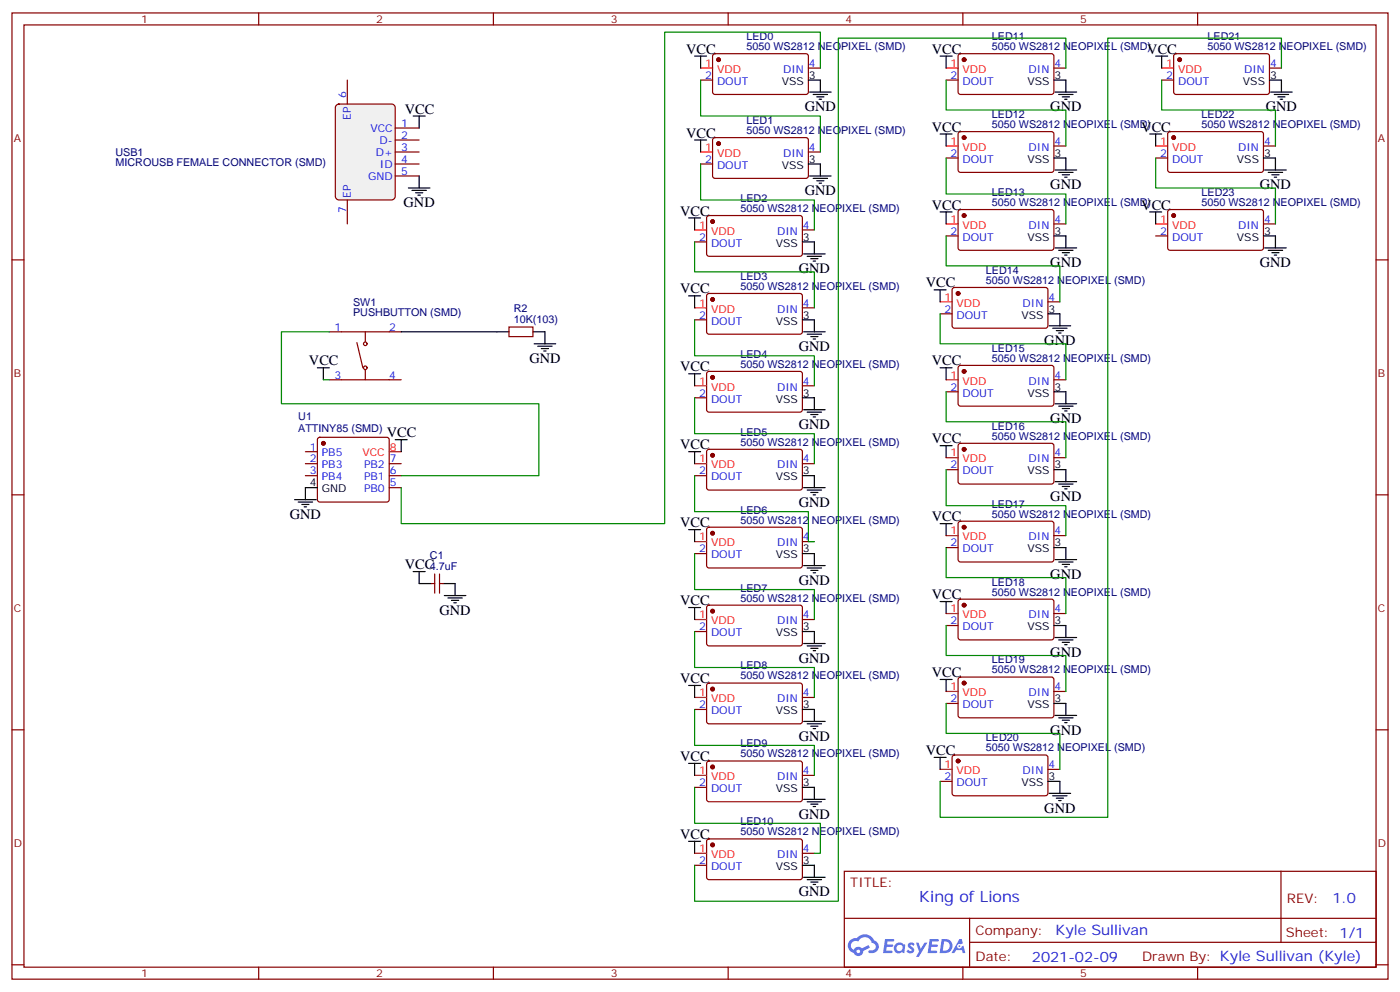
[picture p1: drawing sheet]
<svg xmlns="http://www.w3.org/2000/svg" width="412mm" height="292mm" viewBox="0 0 412 292" stroke-linecap="round" stroke-linejoin="round" font-family="sans-serif">
<g fill="none" stroke="#870000" stroke-width=".35">
<path d="M3.5 3.8h405.4v284.3h-405.4zM7.1 7.3h398.2v277.3h-398.2zM76.2 3.8v3.5M145.3 3.8v3.5M214.5 3.8v3.5M283.6 3.8v3.5M352.8 3.8v3.5M3.5 76.5h3.6M405.3 76.5h3.6M3.5 145.6h3.6M405.3 145.6h3.6M3.5 214.8h3.6"/>
<path d="M405.3 214.8h3.6M248.7 256.4h156.6v28.2h-156.6zM377.3 256.4v20.9M248.7 270.2h156.5M285.6 277.3h119.6M285.6 270.2v14.2M3.5 283.9h3.6M76.2 284.6v3.5M145.3 284.6v3.5M214.5 284.6v3.5M283.6 284.6v3.5M352.8 284.6v3.5"/>
<path d="M405.3 283.9h3.6"/>
</g>
<g fill="#5487ff">
<path d="M267.7 277.6a1.22 1.22 0 0 1 1.7 .2l-.4 .6a.47 .47 0 0 0-.3-.4 .47 .47 0 0 0-.5 .2l.1 .2a1.14 1.14 0 0 1 .8 1.8 1.14 1.14 0 0 1-1.9 0l-.2-.2 .5-.6 .7 .5a.29 .29 0 0 0 .3-.3 .29 .29 0 0 0-.2-.3 1.04 1.04 0 0 1-.6-1.7z"/>
<path d="M260.7 276.3h2.4l.3 .2-.2 .5-1.8 .1-.1 .8h1.5l.3 .4-.3 .4h-1.6l-.2 1.1h1.7l.2 .3-.2 .3-2.6 .1z"/>
<path d="M273.8 276.3h2.4l.3 .2-.1 .5-1.8 .1-.2 .8h1.6l.3 .4-.4 .4h-1.6l-.1 1.1h1.7l.2 .3-.2 .3-2.6 .1z"/>
<path d="M282.6 276.3h.7l.3 1.3-.6 .3a.69 .69 0 0 0-1 .3 .69 .69 0 0 0 .4 .9 .69 .69 0 0 0 .9-.6l.5-.2 .6 2.2h-.8l-.2-.9h-1.8l-.5 .9h-.8z"/>
<path d="M269.8 277.4h.8l.6 1.8 1.1-1.8h.9l-2.6 4.2h-.8l.9-1.5z"/>
<path d="M277.4 276.3l-.6 4.2h1.3a2.11 2.11 0 0 0 2.5-2.1 2.11 2.11 0 0 0-2.5-2.1zM278.1 277.1a1.39 1.39 0 0 1 1.7 1.4 1.39 1.39 0 0 1-1.8 1.3h-.3z"/>
<path d="M263.7 277.9a1.54 1.54 0 0 0-.1 2.2 1.54 1.54 0 0 0 2.2 .1l.6 .3 .3-2.3-.2-.3h-.4a1.49 1.49 0 0 0-2.4 0zM264 278.9a.94 .94 0 0 1 1.8 0 .94 .94 0 0 1-1.8 0z"/>
<path d="M250.4 276.7a2.18 2.18 0 0 0 1.1 3.7 1.44 1.44 0 0 0 1.6 .9 1.44 1.44 0 0 0 1.2-1.4l2-1.1-.5-.7-1.9 1a1.47 1.47 0 0 0-2.4 .4 1.39 1.39 0 0 1-.7-1.9 1.39 1.39 0 0 1 2-.5 2.12 2.12 0 0 1 2.2-1.3 2.12 2.12 0 0 1 1.9 1.7 1.14 1.14 0 0 1 1.1 1.4 1.14 1.14 0 0 1-1.7 .7 .43 .43 0 0 0-.5 .4 .43 .43 0 0 0 .4 .5 1.98 1.98 0 0 0 2.5-1.2 1.98 1.98 0 0 0-1.2-2.6 3.1 3.1 0 0 0-5.3-.6l-.9 .1zM252.3 280a.55 .55 0 0 1 1.1 0 .55 .55 0 0 1-1.1 0z"/>
<circle cx="282.6" cy="278.4" r=".26"/>
</g>
<g fill="#870000" stroke="#870000" stroke-width=".35">
<circle cx="95.2" cy="130.5" r=".53"/>
<circle cx="211.7" cy="17.6" r=".53"/>
</g>
<g fill="none" stroke="#870000" stroke-width=".35">
<path d="M210.1 16l.5-.2 27.1 .1 .4 .6v10.9l-.7 .4-27.1-.1-.4-.6v-10.6zM206.4 23.6h3.5M238.1 20h3.6M97 97.6h21.2M107.6 97.6v2.9M97 111.8h21.2M105.1 100.8l1.8 7.4M107.6 108.9v2.9M90 132.9h3.5M90 136.5h3.5M90 140h3.5M93.7 128.9l.5-.2h19.7l.5 .2 .3 .5v17.6l-.3 .5-.5 .2h-19.7l-.5-.2-.2-.5v-17.6z"/>
<path d="M114.7 136.5h3.5M114.7 140h3.5M114.7 143.5h3.5"/>
<circle cx="107.6" cy="108.2" r=".53"/>
<circle cx="107.6" cy="101.2" r=".53"/>
</g>
<path d="M238.1 23.6h3.6M90 143.5h3.5" fill="none" stroke="#000" stroke-width=".35"/>
<path d="M206.4 20h3.5M114.7 132.9h3.5" fill="none" stroke="#f00" stroke-width=".35"/>
<path d="M99 31.1l.8-.5h15.6l.8 .5 .2 .6v26.1l-.5 .8-.5 .2h-15.6l-.8-.4-.2-.6v-26.1z" fill="#f0f0f0" stroke="#870000" stroke-width=".35"/>
<g fill="none" stroke="#870000" stroke-width=".35">
<path d="M282.5 16l.4-.2 27.1 .1 .4 .6v10.9l-.7 .4-27-.1-.5-.6v-10.6zM346 16l.4-.2 27.1 .1 .4 .6v10.9l-.7 .4-27-.1-.5-.6v-10.6zM102.3 23.6v7M116.4 37.7h7.1M278.7 23.6h3.5M282.5 38.9l.4-.2 27.1 .1 .4 .6v10.9l-.7 .4h-27l-.5-.7v-10.6zM310.4 20h3.6M342.2 23.6h3.5M344.2 38.9l.5-.2 27 .1 .5 .6-.1 10.9-.6 .4h-27.1l-.4-.7v-10.6zM373.9 20h3.6M102.3 58.8v7.1M116.4 51.8h7.1"/>
<path d="M116.4 48.3h7.1M116.4 44.7h7.1M116.4 41.2h7.1M206.4 48.3h3.5M210.1 40.7l.5-.2 27.1 .1 .4 .6v10.9l-.7 .4-27.1-.1-.4-.6v-10.6zM238.1 44.7h3.6M278.7 46.5h3.5M310.4 43h3.6M340.4 46.5h3.6M372.2 43h3.5M204.6 71.2h3.5M208.4 63.6l.4-.2 27.1 .1 .5 .6-.1 10.9-.6 .4h-27.1l-.5-.7v-10.6z"/>
<path d="M236.4 67.7h3.5M278.7 69.4h3.5M282.5 61.9l.4-.2h27.1l.4 .7v10.8l-.7 .5-27-.1-.5-.6v-10.6zM310.4 65.9h3.6M340.4 69.4h3.6M344.2 61.9l.5-.2h27l.5 .7-.1 10.8-.6 .5-27.1-.1-.4-.6v-10.6zM372.2 65.9h3.5M149.9 96.2h7.1v2.9h-7.1zM204.6 94.1h3.5M208.4 86.6l.4-.2h27.1l.5 .7-.1 10.8-.6 .5-27.1-.1-.5-.7v-10.5zM236.4 90.6h3.5M276.9 92.4h3.6"/>
<path d="M280.7 84.8l.5-.2 27 .1 .5 .6-.1 10.9-.6 .4-27.1-.1-.4-.6v-10.6zM308.7 88.8h3.5M204.6 117.1h3.5M208.4 109.5l.4-.2h27.1l.5 .7-.1 10.9-.6 .4-27.1-.1-.5-.6v-10.6zM236.4 113.5h3.5M278.7 115.3h3.5M282.5 107.7l.4-.2 27.1 .1 .4 .6v10.9l-.7 .4h-27l-.5-.7v-10.6zM310.4 111.8h3.6M204.6 140h3.5M208.4 132.4l.4-.2 27.1 .1 .5 .6-.1 10.9-.6 .4-27.1-.1-.5-.6v-10.6zM236.4 136.5h3.5M278.7 138.2h3.5"/>
<path d="M282.5 130.7l.4-.2h27.1l.4 .7v10.8l-.7 .5-27-.1-.5-.7v-10.5zM310.4 134.7h3.6M208.4 155.4l.4-.2h27.1l.5 .7-.1 10.8-.6 .4h-27.1l-.5-.7v-10.5zM236.4 159.4h3.5M282.5 153.6l.4-.2h27.1l.4 .7v10.9l-.7 .4-27-.1-.5-.6v-10.6zM310.4 157.6h3.6M127 171.7h1.1M128.1 168.9v5.7M129.5 168.9v5.7M129.5 171.7h1M204.6 162.9h3.5M208.4 178.3l.4-.2h27.1l.5 .7-.1 10.8-.6 .5-27.1-.1-.5-.6v-10.6z"/>
<path d="M278.7 161.1h3.5M282.5 176.5l.4-.2 27.1 .1 .4 .6v10.9l-.7 .4-27-.1-.5-.6v-10.6zM204.6 185.8h3.5M236.4 182.3h3.5M278.7 184.1h3.5M282.5 199.5l.4-.3 27.1 .1 .4 .7v10.8l-.7 .4h-27l-.5-.7v-10.5zM310.4 180.6h3.6M204.6 208.8h3.5M208.4 201.2l.4-.2 27.1 .1 .5 .6-.1 10.9-.6 .4-27.1-.1-.5-.6v-10.6zM236.4 205.2h3.5M278.7 207h3.5M310.4 203.5h3.6"/>
<path d="M204.6 231.7h3.5M208.4 224.1l.4-.2 27.1 .1 .5 .6-.1 10.9-.6 .4h-27.1l-.5-.7v-10.6zM236.4 228.2h3.5M276.9 229.9h3.6M280.7 222.4l.5-.2h27l.5 .7-.1 10.8-.6 .5-27.1-.1-.4-.6v-10.6zM308.7 226.4h3.5M204.6 254.6h3.5M208.4 247.1l.4-.2h27.1l.5 .7-.1 10.8-.6 .5-27.1-.1-.5-.6v-10.6zM236.4 251.1h3.5"/>
</g>
<g fill="none" stroke="#000" stroke-width=".35">
<path d="M204.6 16.5h3.5M206.4 16.5v3.5M276.9 16.5h3.6M278.7 16.5v3.5M340.4 16.5h3.6M342.2 16.5v3.5M121.7 34.1h3.5M123.5 34.1v3.6M238.5 27.1h6.3M239.5 27.8h4.3M240.6 28.5h2.1M241.3 29.2h.7"/>
<path d="M241.7 23.6v3.5M276.9 39.4h3.6M278.7 39.4v3.6M310.4 23.6h3.6v3.5M310.8 27.1h6.3M311.9 27.8h4.2M312.9 28.5h2.1M313.6 29.2h.7M338.7 39.4h3.5M340.4 39.4v3.6M373.9 23.6h3.6v3.5M374.3 27.1h6.3"/>
<path d="M375.4 27.8h4.2M376.4 28.5h2.1M377.1 29.2h.7M120.3 55.3h6.3M121.4 56h4.2M122.4 56.7h2.1M123.1 57.4h.7M123.5 51.8v3.5M204.6 41.2h3.5M206.4 41.2v3.5M238.1 48.3h3.6v3.5M238.5 51.8h6.3"/>
<path d="M239.5 52.5h4.3M240.6 53.2h2.1M241.3 53.9h.7M310.4 46.5h3.6v3.5M310.8 50h6.3M311.9 50.7h4.2M312.9 51.4h2.1M313.6 52.1h.7M372.2 46.5h3.5v3.5M372.5 50h6.4M373.6 50.7h4.2M374.6 51.4h2.2"/>
<path d="M375.4 52.1h.7M202.8 64.1h3.6M204.6 64.1v3.6M236.4 71.2h3.5v3.5M236.7 74.7h6.4M237.8 75.4h4.2M238.8 76.1h2.1M239.5 76.8h.7M276.9 62.4h3.6M278.7 62.4v3.5M310.4 69.4h3.6v3.6M310.8 73h6.3"/>
<path d="M311.9 73.7h4.2M312.9 74.4h2.1M313.6 75.1h.7M338.7 62.4h3.5M340.4 62.4v3.5M372.2 69.4h3.5v3.6M372.5 73h6.4M373.6 73.7h4.2M374.6 74.4h2.2M375.4 75.1h.7M118.2 97.6h31.7M157 97.6h3.5v3.6"/>
<path d="M202.8 87.1h3.6M204.6 87.1v3.5M236.4 94.1h3.5v3.5M236.7 97.6h6.4M237.8 98.4h4.2M238.8 99.1h2.1M239.5 99.8h.7M275.2 85.3h3.5M276.9 85.3v3.5M308.7 92.4h3.5v3.5M309 95.9h6.4M310.1 96.6h4.2"/>
<path d="M311.1 97.3h2.2M311.9 98h.7M93.5 108.2h3.5M95.2 108.2v3.6M157.3 101.2h6.4M158.4 101.9h4.2M159.5 102.6h2.1M160.2 103.3h.7M202.8 110h3.6M204.6 110v3.5M236.4 117.1h3.5v3.5M276.9 108.2h3.6"/>
<path d="M278.7 108.2v3.6M310.4 115.3h3.6v3.5M310.8 118.8h6.3M311.9 119.5h4.2M116.4 129.4h3.5M118.2 129.4v3.5M202.8 132.9h3.6M204.6 132.9v3.6M236.4 140h3.5v3.5M236.7 120.6h6.4M237.8 121.3h4.2M238.8 122h2.1"/>
<path d="M239.5 122.7h.7M276.9 131.2h3.6M278.7 131.2v3.5M310.4 138.2h3.6v3.5M312.9 120.2h2.1M313.6 120.9h.7M86.8 147h6.3M87.8 147.7h4.3M88.9 148.4h2.1M89.6 149.2h.7M90 143.5v3.5M202.8 155.9h3.6"/>
<path d="M204.6 155.9v3.5M236.7 143.5h6.4M237.8 144.2h4.2M238.8 144.9h2.1M239.5 145.6h.7M276.9 154.1h3.6M278.7 154.1v3.5M310.8 141.7h6.3M311.9 142.5h4.2M312.9 143.2h2.1M313.6 143.9h.7M121.7 168.2h3.5"/>
<path d="M123.5 168.2v3.5h3.5M130.5 171.7h3.6v3.6M130.9 175.3h6.3M131.9 176h4.3M133 176.7h2.1M133.7 177.4h.7M202.8 178.8h3.6M204.6 178.8v3.5M236.4 162.9h3.5v3.5M236.7 166.4h6.4M237.8 167.1h4.2M238.8 167.9h2.1"/>
<path d="M239.5 168.6h.7M276.9 177h3.6M278.7 177v3.6M310.4 161.1h3.6v3.6M310.8 164.7h6.3M311.9 165.4h4.2M312.9 166.1h2.1M313.6 166.8h.7M236.4 185.8h3.5v3.6M236.7 189.4h6.4M237.8 190.1h4.2M238.8 190.8h2.1"/>
<path d="M239.5 191.5h.7M276.9 200h3.6M278.7 200v3.5M310.4 184.1h3.6v3.5M310.8 187.6h6.3M311.9 188.3h4.2M312.9 189h2.1M313.6 189.7h.7M202.8 201.7h3.6M204.6 201.7v3.5M236.4 208.8h3.5v3.5M236.7 212.3h6.4"/>
<path d="M237.8 213h4.2M238.8 213.7h2.1M239.5 214.4h.7M310.4 207h3.6v3.5M310.8 210.5h6.3M311.9 211.2h4.2M312.9 211.9h2.1M313.6 212.7h.7M202.8 224.6h3.6M204.6 224.6v3.6M236.4 231.7h3.5v3.5M236.7 235.2h6.4"/>
<path d="M237.8 235.9h4.2M238.8 236.6h2.1M239.5 237.3h.7M275.2 222.9h3.5M276.9 222.9v3.5M308.7 229.9h3.5v3.6M309 233.5h6.4M310.1 234.2h4.2M311.1 234.9h2.2M311.9 235.6h.7M202.8 247.6h3.6M204.6 247.6v3.5"/>
<path d="M236.4 254.6h3.5v3.6M236.7 258.2h6.4M237.8 258.9h4.2M238.8 259.6h2.1M239.5 260.3h.7"/>
</g>
<g fill="none" stroke="#008700" stroke-width=".35">
<path d="M206.4 23.6v10.5h35.3v10.6M241.7 20v-10.5h-45.9v144.6h-77.6v-10.6M278.7 23.6v8.8h35.3v10.6M314 20v-8.8h-67.1v254h-42.3v-10.6M342.2 23.6v8.8h33.5v10.6M377.5 20v-8.8h-51.2v229.3h-49.4v-10.6M206.4 48.3v10.5h33.5v8.9M278.7 46.5v10.6h35.3v8.8M340.4 46.5v8.8h35.3v10.6M204.6 71.2v8.8h35.3v10.6M278.7 69.4v8.8h33.5v10.6M97 97.6h-14.1v21.2h75.8v21.2h-40.5"/>
<path d="M204.6 94.1v10.6h35.3v8.8M276.9 92.4v8.8h37.1v10.6M95.2 111.8h1.8M204.6 117.1v10.5h35.3v8.9M278.7 115.3v8.8h35.3v10.6M204.6 140v10.6h33.5v8.8h1.8M278.7 138.2v10.6h35.3v8.8M204.6 162.9v10.6h35.3v8.8M278.7 161.1v8.9h35.3v10.6M204.6 185.8v10.6h35.3v8.8M278.7 184.1v8.8h35.3v10.6M204.6 208.8v10.6h35.3v8.8"/>
<path d="M278.7 207v8.8h33.5v10.6M204.6 231.7v10.6h37.1v8.8h-1.8"/>
</g>
<g fill="#870000" stroke="#870000" stroke-width=".35">
<circle cx="211.7" cy="42.3" r=".53"/>
<circle cx="209.9" cy="65.2" r=".53"/>
<circle cx="209.9" cy="88.1" r=".53"/>
<circle cx="209.9" cy="111.1" r=".53"/>
<circle cx="209.9" cy="134" r=".53"/>
<circle cx="209.9" cy="156.9" r=".53"/>
<circle cx="209.9" cy="179.8" r=".53"/>
<circle cx="209.9" cy="202.8" r=".53"/>
<circle cx="209.9" cy="225.7" r=".53"/>
<circle cx="209.9" cy="248.6" r=".53"/>
<circle cx="284" cy="17.6" r=".53"/>
<circle cx="284" cy="40.5" r=".53"/>
<circle cx="284" cy="63.4" r=".53"/>
<circle cx="282.2" cy="86.4" r=".53"/>
<circle cx="284" cy="109.3" r=".53"/>
<circle cx="284" cy="132.2" r=".53"/>
<circle cx="284" cy="155.2" r=".53"/>
<circle cx="284" cy="178.1" r=".53"/>
<circle cx="284" cy="201" r=".53"/>
<circle cx="282.2" cy="223.9" r=".53"/>
<circle cx="347.5" cy="17.6" r=".53"/>
<circle cx="345.7" cy="40.5" r=".53"/>
<circle cx="345.7" cy="63.4" r=".53"/>
</g>
<g fill="none" stroke="#f00" stroke-width=".35">
<path d="M278.7 20h3.5M342.2 20h3.5M206.4 44.7h3.5M278.7 43h3.5M340.4 43h3.6M204.6 67.7h3.5M278.7 65.9h3.5M340.4 65.9h3.6M204.6 90.6h3.5M276.9 88.8h3.6M204.6 113.5h3.5M278.7 111.8h3.5"/>
<path d="M204.6 136.5h3.5M278.7 134.7h3.5M204.6 159.4h3.5M278.7 157.6h3.5M204.6 182.3h3.5M278.7 180.6h3.5M204.6 205.2h3.5M278.7 203.5h3.5M204.6 228.2h3.5M276.9 226.4h3.6M204.6 251.1h3.5"/>
</g>
<text font-size="4.6" fill="#00f" x="270.8" y="265.4">King of Lions</text>
<g font-size="4.2">
<text x="202.1" y="15.8">VCC</text>
<text x="274.5" y="15.8">VCC</text>
<text x="338" y="15.8">VCC</text>
<text x="119.2" y="33.4">VCC</text>
<text x="237.1" y="32.7">GND</text>
<text x="309.4" y="32.7">GND</text>
<text x="372.9" y="32.7">GND</text>
<text x="202.1" y="40.5">VCC</text>
<text x="274.5" y="38.7">VCC</text>
<text x="336.2" y="38.7">VCC</text>
<text x="237.1" y="57.4">GND</text>
<text x="309.4" y="55.7">GND</text>
<text x="371.1" y="55.7">GND</text>
<text x="118.9" y="61">GND</text>
<text x="200.4" y="63.4">VCC</text>
<text x="274.5" y="61.7">VCC</text>
<text x="336.2" y="61.7">VCC</text>
<text x="235.3" y="80.4">GND</text>
<text x="309.4" y="78.6">GND</text>
<text x="371.1" y="78.6">GND</text>
<text x="200.4" y="86.4">VCC</text>
<text x="272.7" y="84.6">VCC</text>
<text x="307.6" y="101.5">GND</text>
<text x="91" y="107.5">VCC</text>
<text x="155.9" y="106.8">GND</text>
<text x="235.3" y="103.3">GND</text>
<text x="274.5" y="107.5">VCC</text>
<text x="200.4" y="109.3">VCC</text>
<text x="309.4" y="124.5">GND</text>
<text x="113.9" y="128.7">VCC</text>
<text x="235.3" y="126.2">GND</text>
<text x="274.5" y="130.5">VCC</text>
<text x="200.4" y="132.2">VCC</text>
<text x="235.3" y="149.2">GND</text>
<text x="309.4" y="147.4">GND</text>
<text x="85.4" y="152.7">GND</text>
<text x="200.4" y="155.2">VCC</text>
<text x="274.5" y="153.4">VCC</text>
<text x="119.2" y="167.5">VCC</text>
<text x="235.3" y="172.1">GND</text>
<text x="309.4" y="170.3">GND</text>
<text x="200.4" y="178.1">VCC</text>
<text x="274.5" y="176.3">VCC</text>
<text x="129.5" y="180.9">GND</text>
<text x="235.3" y="195">GND</text>
<text x="309.4" y="193.3">GND</text>
<text x="200.4" y="201">VCC</text>
<text x="274.5" y="199.2">VCC</text>
<text x="235.3" y="217.9">GND</text>
<text x="309.4" y="216.2">GND</text>
<text x="200.4" y="223.9">VCC</text>
<text x="272.7" y="222.2">VCC</text>
<text x="307.6" y="239.1">GND</text>
<text x="235.3" y="240.9">GND</text>
<text x="200.4" y="246.9">VCC</text>
<text x="235.3" y="263.8">GND</text>
</g>
<g font-size="4.2" fill="#00f">
<text x="392.5" y="265.7">1.0</text>
<text x="310.9" y="275.2">Kyle Sullivan</text>
<text x="304" y="283">2021-02-09</text>
</g>
<g font-size="3.9" fill="#800">
<text x="250.5" y="261">TITLE:</text>
<text x="379.1" y="265.7">REV:</text>
<text x="287.4" y="275.2">Company:</text>
<text x="378.7" y="275.8">Sheet: 1/1</text>
<text x="287.4" y="282.9">Date:</text>
<text x="336.4" y="282.9">Drawn By: Kyle Sullivan (Kyle)</text>
</g>
<g font-size="3.2" fill="#800">
<text x="41.6" y="6.8">1</text>
<text x="110.8" y="6.8">2</text>
<text x="179.9" y="6.8">3</text>
<text x="249.1" y="6.8">4</text>
<text x="318.2" y="6.8">5</text>
<text x="4.1" y="41.9">A</text>
<text x="405.9" y="41.9">A</text>
<text x="4.1" y="111.1">B</text>
<text x="405.9" y="111.1">B</text>
<text x="4.1" y="180.2">C</text>
<text x="405.9" y="180.2">C</text>
<text x="4.1" y="249.3">D</text>
<text x="405.9" y="249.3">D</text>
<text x="41.6" y="287.6">1</text>
<text x="110.8" y="287.6">2</text>
<text x="179.9" y="287.6">3</text>
<text x="249.1" y="287.6">4</text>
<text x="318.2" y="287.6">5</text>
</g>
<g font-size="3.2" fill="#000080">
<text x="219.9" y="11.8">LED0</text>
<text x="292.2" y="11.8">LED11</text>
<text x="355.7" y="11.8">LED21</text>
<text x="219.9" y="14.7">5050 WS2812 NEOPIXEL (SMD)</text>
<text x="292.2" y="14.7">5050 WS2812 NEOPIXEL (SMD)</text>
<text x="355.7" y="14.7">5050 WS2812 NEOPIXEL (SMD)</text>
<text x="292.2" y="34.7">LED12</text>
<text x="353.9" y="34.7">LED22</text>
<text x="219.9" y="39.4">5050 WS2812 NEOPIXEL (SMD)</text>
<text x="219.9" y="36.5">LED1</text>
<text x="292.2" y="37.7">5050 WS2812 NEOPIXEL (SMD)</text>
<text x="353.9" y="37.7">5050 WS2812 NEOPIXEL (SMD)</text>
<text x="34" y="45.9">USB1</text>
<text x="34" y="48.8">MICROUSB FEMALE CONNECTOR (SMD)</text>
<text x="218.1" y="59.4">LED2</text>
<text x="292.2" y="57.7">LED13</text>
<text x="353.9" y="57.7">LED23</text>
<text x="218.1" y="62.4">5050 WS2812 NEOPIXEL (SMD)</text>
<text x="292.2" y="60.6">5050 WS2812 NEOPIXEL (SMD)</text>
<text x="353.9" y="60.6">5050 WS2812 NEOPIXEL (SMD)</text>
<text x="218.1" y="82.4">LED3</text>
<text x="290.4" y="83.5">5050 WS2812 NEOPIXEL (SMD)</text>
<text x="290.4" y="80.6">LED14</text>
<text x="104" y="90">SW1</text>
<text x="218.1" y="85.3">5050 WS2812 NEOPIXEL (SMD)</text>
<text x="104" y="92.9">PUSHBUTTON (SMD)</text>
<text x="151.4" y="95.2">10K(103)</text>
<text x="151.4" y="91.9">R2</text>
<text x="218.1" y="105.3">LED4</text>
<text x="292.2" y="106.5">5050 WS2812 NEOPIXEL (SMD)</text>
<text x="292.2" y="103.5">LED15</text>
<text x="218.1" y="108.2">5050 WS2812 NEOPIXEL (SMD)</text>
<text x="87.9" y="123.5">U1</text>
<text x="87.8" y="127">ATTINY85 (SMD)</text>
<text x="218.1" y="131.2">5050 WS2812 NEOPIXEL (SMD)</text>
<text x="218.1" y="128.2">LED5</text>
<text x="292.2" y="129.4">5050 WS2812 NEOPIXEL (SMD)</text>
<text x="292.2" y="126.5">LED16</text>
<text x="292.2" y="149.4">LED17</text>
<text x="218.1" y="154.1">5050 WS2812 NEOPIXEL (SMD)</text>
<text x="218.1" y="151.2">LED6</text>
<text x="292.2" y="152.3">5050 WS2812 NEOPIXEL (SMD)</text>
<text x="126.7" y="167.9">4.7uF</text>
<text x="126.7" y="164.6">C1</text>
<text x="292.2" y="172.3">LED18</text>
<text x="218.1" y="177">5050 WS2812 NEOPIXEL (SMD)</text>
<text x="218.1" y="174.1">LED7</text>
<text x="292.2" y="175.3">5050 WS2812 NEOPIXEL (SMD)</text>
<text x="218.1" y="197">LED8</text>
<text x="292.2" y="195.2">LED19</text>
<text x="218.1" y="200">5050 WS2812 NEOPIXEL (SMD)</text>
<text x="292.2" y="198.2">5050 WS2812 NEOPIXEL (SMD)</text>
<text x="218.1" y="219.9">LED9</text>
<text x="290.4" y="221.1">5050 WS2812 NEOPIXEL (SMD)</text>
<text x="290.4" y="218.2">LED20</text>
<text x="218.1" y="222.9">5050 WS2812 NEOPIXEL (SMD)</text>
<text x="218.1" y="245.8">5050 WS2812 NEOPIXEL (SMD)</text>
<text x="218.1" y="242.9">LED10</text>
</g>
<g font-size="3.2" fill="#f00">
<text x="207.7" y="19.7">1</text>
<text x="211.2" y="21.4">VDD</text>
<text x="280" y="19.7">1</text>
<text x="283.5" y="21.4">VDD</text>
<text x="343.5" y="19.7">1</text>
<text x="347" y="21.4">VDD</text>
<text x="207.7" y="44.4">1</text>
<text x="211.2" y="46.1">VDD</text>
<text x="280" y="42.6">1</text>
<text x="283.5" y="44.4">VDD</text>
<text x="341.8" y="42.6">1</text>
<text x="345.3" y="44.4">VDD</text>
<text x="280" y="65.5">1</text>
<text x="341.8" y="65.5">1</text>
<text x="205.9" y="67.3">1</text>
<text x="209.4" y="69.1">VDD</text>
<text x="283.5" y="67.3">VDD</text>
<text x="345.3" y="67.3">VDD</text>
<text x="278.3" y="88.5">1</text>
<text x="205.9" y="90.2">1</text>
<text x="209.4" y="92">VDD</text>
<text x="281.8" y="90.2">VDD</text>
<text x="205.9" y="113.2">1</text>
<text x="280" y="111.4">1</text>
<text x="283.5" y="113.2">VDD</text>
<text x="209.4" y="114.9">VDD</text>
<text x="106.7" y="134.3">VCC</text>
<text x="114.8" y="132.6">8</text>
<text x="205.9" y="136.1">1</text>
<text x="209.4" y="137.9">VDD</text>
<text x="280" y="134.3">1</text>
<text x="283.5" y="136.1">VDD</text>
<text x="205.9" y="159">1</text>
<text x="209.4" y="160.8">VDD</text>
<text x="280" y="157.3">1</text>
<text x="283.5" y="159">VDD</text>
<text x="205.9" y="182">1</text>
<text x="209.4" y="183.7">VDD</text>
<text x="280" y="180.2">1</text>
<text x="283.5" y="182">VDD</text>
<text x="280" y="203.1">1</text>
<text x="205.9" y="204.9">1</text>
<text x="209.4" y="206.7">VDD</text>
<text x="283.5" y="204.9">VDD</text>
<text x="205.9" y="227.8">1</text>
<text x="278.3" y="226.1">1</text>
<text x="281.8" y="227.8">VDD</text>
<text x="209.4" y="229.6">VDD</text>
<text x="205.9" y="250.8">1</text>
<text x="209.4" y="252.5">VDD</text>
</g>
<g font-size="3.2" fill="#00f">
<text x="207.7" y="23.2">2</text>
<text x="230.7" y="21.4">DIN</text>
<text x="238.3" y="19.7">4</text>
<text x="280" y="23.2">2</text>
<text x="303" y="21.4">DIN</text>
<text x="310.6" y="19.7">4</text>
<text x="343.5" y="23.2">2</text>
<text x="366.5" y="21.4">DIN</text>
<text x="374.1" y="19.7">4</text>
<text x="102" y="28.9" transform="rotate(-90 102 28.9)">6</text>
<text x="211.2" y="25">DOUT</text>
<text x="283.5" y="25">DOUT</text>
<text x="347" y="25">DOUT</text>
<text x="103.4" y="35.2" transform="rotate(-90 103.4 35.2)">EP</text>
<text x="109.1" y="38.7">VCC</text>
<text x="118.2" y="40.9">2</text>
<text x="118.2" y="37.3">1</text>
<text x="110.7" y="45.8">D+</text>
<text x="111.8" y="42.3">D-</text>
<text x="118.2" y="47.9">4</text>
<text x="118.2" y="44.4">3</text>
<text x="207.7" y="47.9">2</text>
<text x="230.7" y="46.1">DIN</text>
<text x="238.3" y="44.4">4</text>
<text x="280" y="46.1">2</text>
<text x="283.5" y="47.9">DOUT</text>
<text x="303" y="44.4">DIN</text>
<text x="310.6" y="42.6">4</text>
<text x="341.8" y="46.1">2</text>
<text x="345.3" y="47.9">DOUT</text>
<text x="364.7" y="44.4">DIN</text>
<text x="372.4" y="42.6">4</text>
<text x="108.4" y="52.8">GND</text>
<text x="111.9" y="49.3">ID</text>
<text x="118.2" y="51.4">5</text>
<text x="211.2" y="49.7">DOUT</text>
<text x="103.4" y="58.1" transform="rotate(-90 103.4 58.1)">EP</text>
<text x="102" y="62.6" transform="rotate(-90 102 62.6)">7</text>
<text x="310.6" y="65.5">4</text>
<text x="372.4" y="65.5">4</text>
<text x="205.9" y="70.8">2</text>
<text x="228.9" y="69.1">DIN</text>
<text x="236.5" y="67.3">4</text>
<text x="280" y="69.1">2</text>
<text x="283.5" y="70.8">DOUT</text>
<text x="303" y="67.3">DIN</text>
<text x="341.8" y="69.1">2</text>
<text x="345.3" y="70.8">DOUT</text>
<text x="364.7" y="67.3">DIN</text>
<text x="209.4" y="72.6">DOUT</text>
<text x="308.9" y="88.5">4</text>
<text x="205.9" y="93.8">2</text>
<text x="209.4" y="95.5">DOUT</text>
<text x="228.9" y="92">DIN</text>
<text x="236.5" y="90.2">4</text>
<text x="278.3" y="92">2</text>
<text x="281.8" y="93.8">DOUT</text>
<text x="301.2" y="90.2">DIN</text>
<text x="98.5" y="97.3">1</text>
<text x="114.7" y="97.3">2</text>
<text x="98.5" y="111.4">3</text>
<text x="114.7" y="111.4">4</text>
<text x="236.5" y="113.2">4</text>
<text x="303" y="113.2">DIN</text>
<text x="310.6" y="111.4">4</text>
<text x="205.9" y="116.7">2</text>
<text x="209.4" y="118.5">DOUT</text>
<text x="228.9" y="114.9">DIN</text>
<text x="280" y="114.9">2</text>
<text x="283.5" y="116.7">DOUT</text>
<text x="91.3" y="132.6">1</text>
<text x="91.3" y="136.1">2</text>
<text x="94.8" y="134.3">PB5</text>
<text x="94.8" y="137.9">PB3</text>
<text x="107.2" y="137.9">PB2</text>
<text x="114.8" y="136.1">7</text>
<text x="228.9" y="137.9">DIN</text>
<text x="236.5" y="136.1">4</text>
<text x="280" y="137.9">2</text>
<text x="303" y="136.1">DIN</text>
<text x="310.6" y="134.3">4</text>
<text x="91.3" y="139.6">3</text>
<text x="94.8" y="141.4">PB4</text>
<text x="107.2" y="141.4">PB1</text>
<text x="114.8" y="143.2">5</text>
<text x="114.8" y="139.6">6</text>
<text x="205.9" y="139.6">2</text>
<text x="209.4" y="141.4">DOUT</text>
<text x="283.5" y="139.6">DOUT</text>
<text x="107.2" y="144.9">PB0</text>
<text x="228.9" y="160.8">DIN</text>
<text x="236.5" y="159">4</text>
<text x="280" y="160.8">2</text>
<text x="303" y="159">DIN</text>
<text x="310.6" y="157.3">4</text>
<text x="205.9" y="162.6">2</text>
<text x="209.4" y="164.3">DOUT</text>
<text x="283.5" y="162.6">DOUT</text>
<text x="205.9" y="185.5">2</text>
<text x="228.9" y="183.7">DIN</text>
<text x="236.5" y="182">4</text>
<text x="280" y="183.7">2</text>
<text x="283.5" y="185.5">DOUT</text>
<text x="303" y="182">DIN</text>
<text x="310.6" y="180.2">4</text>
<text x="209.4" y="187.3">DOUT</text>
<text x="310.6" y="203.1">4</text>
<text x="205.9" y="208.4">2</text>
<text x="228.9" y="206.7">DIN</text>
<text x="236.5" y="204.9">4</text>
<text x="280" y="206.7">2</text>
<text x="283.5" y="208.4">DOUT</text>
<text x="303" y="204.9">DIN</text>
<text x="209.4" y="210.2">DOUT</text>
<text x="236.5" y="227.8">4</text>
<text x="301.2" y="227.8">DIN</text>
<text x="308.9" y="226.1">4</text>
<text x="205.9" y="231.4">2</text>
<text x="209.4" y="233.1">DOUT</text>
<text x="228.9" y="229.6">DIN</text>
<text x="278.3" y="229.6">2</text>
<text x="281.8" y="231.4">DOUT</text>
<text x="236.5" y="250.8">4</text>
<text x="205.9" y="254.3">2</text>
<text x="209.4" y="256">DOUT</text>
<text x="228.9" y="252.5">DIN</text>
</g>
<g font-size="3.2">
<text x="238.3" y="23.2">3</text>
<text x="310.6" y="23.2">3</text>
<text x="374.1" y="23.2">3</text>
<text x="230.3" y="25">VSS</text>
<text x="302.6" y="25">VSS</text>
<text x="366.1" y="25">VSS</text>
<text x="238.3" y="47.9">3</text>
<text x="302.6" y="47.9">VSS</text>
<text x="310.6" y="46.1">3</text>
<text x="364.4" y="47.9">VSS</text>
<text x="372.4" y="46.1">3</text>
<text x="230.3" y="49.7">VSS</text>
<text x="236.5" y="70.8">3</text>
<text x="302.6" y="70.8">VSS</text>
<text x="310.6" y="69.1">3</text>
<text x="364.4" y="70.8">VSS</text>
<text x="372.4" y="69.1">3</text>
<text x="228.6" y="72.6">VSS</text>
<text x="228.6" y="95.5">VSS</text>
<text x="236.5" y="93.8">3</text>
<text x="300.9" y="93.8">VSS</text>
<text x="308.9" y="92">3</text>
<text x="228.6" y="118.5">VSS</text>
<text x="236.5" y="116.7">3</text>
<text x="302.6" y="116.7">VSS</text>
<text x="310.6" y="114.9">3</text>
<text x="310.6" y="137.9">3</text>
<text x="91.3" y="143.2">4</text>
<text x="228.6" y="141.4">VSS</text>
<text x="236.5" y="139.6">3</text>
<text x="302.6" y="139.6">VSS</text>
<text x="94.8" y="144.9">GND</text>
<text x="310.6" y="160.8">3</text>
<text x="228.6" y="164.3">VSS</text>
<text x="236.5" y="162.6">3</text>
<text x="302.6" y="162.6">VSS</text>
<text x="236.5" y="185.5">3</text>
<text x="302.6" y="185.5">VSS</text>
<text x="310.6" y="183.7">3</text>
<text x="228.6" y="187.3">VSS</text>
<text x="236.5" y="208.4">3</text>
<text x="302.6" y="208.4">VSS</text>
<text x="310.6" y="206.7">3</text>
<text x="228.6" y="210.2">VSS</text>
<text x="228.6" y="233.1">VSS</text>
<text x="236.5" y="231.4">3</text>
<text x="300.9" y="231.4">VSS</text>
<text x="308.9" y="229.6">3</text>
<text x="228.6" y="256">VSS</text>
<text x="236.5" y="254.3">3</text>
</g>
</svg>
